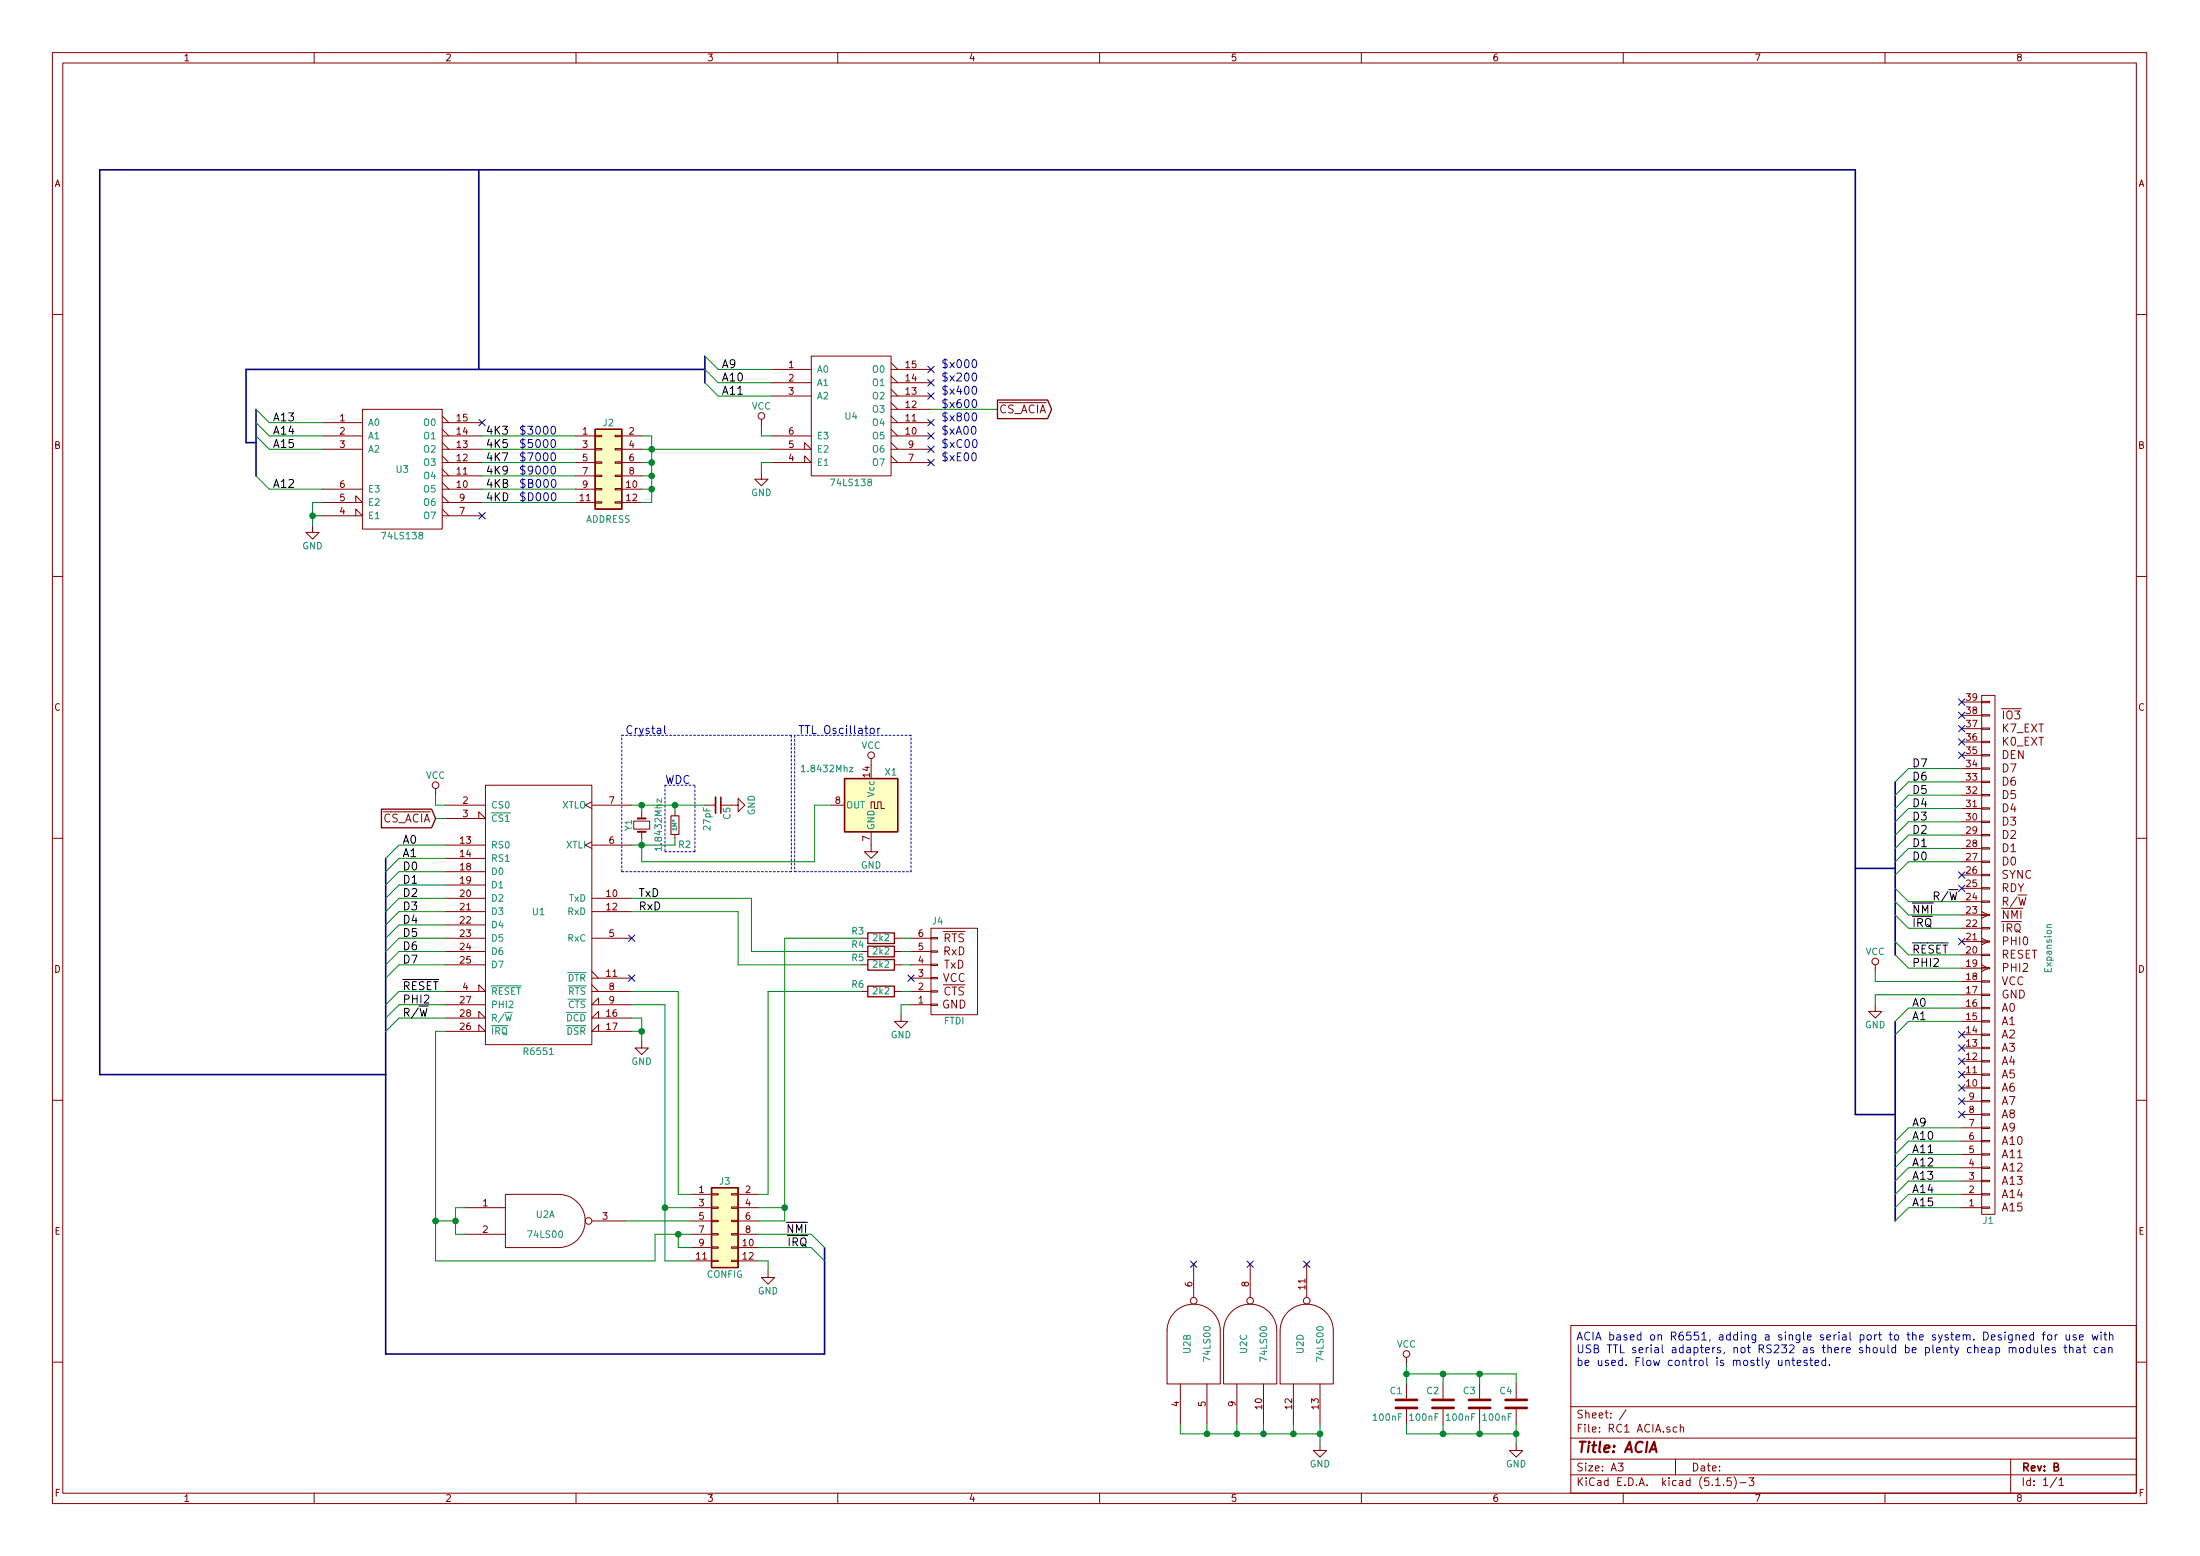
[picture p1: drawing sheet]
<svg xmlns="http://www.w3.org/2000/svg" width="420mm" height="297mm" viewBox="0 0 420 297" stroke-linecap="round" stroke-linejoin="round" font-family="sans-serif">
<g fill="none" stroke="#840000" stroke-width=".19">
<path d="M10 10h400v277h-400zM12 12h396v273.1h-396zM60 10v2M110 10v2M160 10v2M210 10v2M260 10v2M310 10v2M360 10v2M10 60h2M69.2 78.1h15.3v22.9h-15.3zM84.5 79.4l1.2 1.3"/>
<path d="M147.3 70.5h7.6M147.3 75.6h7.6M147.3 73.1h7.6M154.9 68h15.3v22.8h-15.3zM170.2 70.5h7.6M170.2 79.4l1.2 1.3M170.2 78.1h7.6M170.2 76.9l1.2 1.2M170.2 75.6h7.6M170.2 74.3l1.2 1.3M170.2 73.1h7.6M170.2 71.8l1.2 1.3"/>
<path d="M170.2 69.3l1.2 1.2M408 60h2M61.6 98.5h7.6l-1.3-1.3v1.3M61.6 95.9h7.6l-1.3-1.2v1.2M61.6 80.7h7.6M61.6 93.4h7.6M61.6 85.8h7.6M61.6 83.2h7.6M84.5 80.7h7.6M84.5 93.4h7.6M84.5 92.1l1.2 1.3M84.5 90.8h7.6"/>
<path d="M84.5 89.6l1.2 1.2M84.5 88.3h7.6M84.5 87l1.2 1.3M84.5 85.8h7.6M84.5 84.5l1.2 1.3M84.5 83.2h7.6M84.5 82l1.2 1.2M84.5 98.5h7.6M84.5 95.9h7.6M84.5 97.2l1.2 1.3M84.5 94.7l1.2 1.2M109.9 93.4h3.8"/>
<path d="M109.9 90.8h3.8M109.9 88.3h3.8M109.9 85.8h3.8M109.9 83.2h3.8M109.9 95.9h3.8M113.7 95.8h1.2v.2h-1.2zM113.7 93.3h1.2v.2h-1.2zM113.7 90.7h1.2v.3h-1.2zM113.7 88.2h1.2v.2h-1.2zM113.7 85.6h1.2v.3h-1.2zM113.7 83.1h1.2v.2h-1.2zM117.5 95.8h1.2v.2h-1.2z"/>
<path d="M117.5 93.3h1.2v.2h-1.2zM117.5 90.7h1.2v.3h-1.2zM117.5 88.2h1.2v.2h-1.2zM117.5 85.6h1.2v.3h-1.2zM117.5 83.1h1.2v.2h-1.2zM118.7 93.4h3.9M118.7 90.8h3.9M118.7 88.3h3.9M118.7 85.8h3.9M118.7 83.2h3.9M118.7 95.9h3.9M145.4 90.2v1.3h1.3l-1.3 1.2-1.3-1.2h1.3"/>
<path d="M145.4 80v1.3M147.3 88.3h7.6l-1.2-1.3v1.3M147.3 85.8h7.6l-1.2-1.3v1.3M147.3 83.2h7.6M170.2 80.7h7.6M170.2 88.3h7.6M170.2 85.8h7.6M170.2 83.2h7.6M170.2 82l1.2 1.2M170.2 87l1.2 1.3M170.2 84.5l1.2 1.3M10 110h2"/>
<path d="M59.7 100.4v1.2h1.3l-1.3 1.3-1.3-1.3h1.3M408 110h2M374.6 139.1h3.9M374.6 136.6h3.9M374.6 134h3.9M378.5 132.8h2.5v99h-2.5zM378.5 133.9h1.5v.2h-1.5zM378.5 136.4h1.5v.3h-1.5zM378.5 139h1.5v.2h-1.5zM83.2 150.5v1.3M85.1 156.2h7.6l-1.3-1.2v1.2M85.1 153.7h7.6"/>
<path d="M92.7 149.9h20.3v49.5h-20.3zM113 153.1l-1.2 .6 1.2 .6M113 153.7h7.6M121 156.8h3.1v1.5h-3.1zM122.6 155v1.2M122.6 158.8v1.3M128.9 155v.7M128.9 159.3v.8M134.6 153.7h2.1M139.7 153.7h1.3v-1.3l1.2 1.3-1.2 1.3v-1.3M158.7 153.7h2.6M166.4 154.3v-1.2h.6v1.2h.6v-1.2h.7v1.2h.6"/>
<path d="M166.4 158.8v3.8h1.2l-1.2 1.3-1.3-1.3h1.3M166.4 144.8v1.3M374.6 156.9h3.9M374.6 154.3h3.9M374.6 151.8h3.9M374.6 149.3h3.9M374.6 146.7h3.9M374.6 144.2h3.9M374.6 141.6h3.9M374.6 159.4h3.9M378.5 141.5h1.5v.3h-1.5zM378.5 144.1h1.5v.2h-1.5z"/>
<path d="M378.5 146.6h1.5v.2h-1.5zM378.5 149.1h1.5v.3h-1.5zM378.5 151.7h1.5v.2h-1.5zM378.5 154.2h1.5v.3h-1.5zM378.5 156.8h1.5v.2h-1.5zM378.5 159.3h1.5v.2h-1.5zM10 160h2M85.1 171.5h7.6M85.1 174h7.6M85.1 161.3h7.6M85.1 163.9h7.6M85.1 166.4h7.6"/>
<path d="M85.1 168.9h7.6M85.1 176.6h7.6M85.1 179.1h7.6M113 160.7l-1.2 .6 1.2 .7M113 171.5h7.6M113 174h7.6M113 161.3h7.6M113 179.1h7.6M164.5 179.1h1.2M170.8 179.1h1.3M174 179.1h3.8M177.8 177.2h8.9v16.5h-8.9z"/>
<path d="M177.8 179h1.3v.2h-1.3zM374.6 179.7h3.9M374.6 177.2h3.9M374.6 174.7h3.9M374.6 172.1h3.9M374.6 169.6h3.9M374.6 167h3.9M374.6 164.5h3.9M374.6 162h3.9M378.5 161.8h1.5v.3h-1.5zM378.5 164.4h1.5v.2h-1.5zM378.5 166.9h1.5v.3h-1.5z"/>
<path d="M378.5 169.5h1.5v.2h-1.5zM378.5 172h1.5v.2h-1.5zM378.5 174.5h1.5v.3h-1.5zM378.5 177.1h1.5v.2h-1.5zM378.5 179.6h1.5v.3h-1.5zM378.5 179.1l1.2 .6-1.2 .7M378.5 174l1.2 .7-1.2 .6M408 160h2M85.1 196.9h7.6l-1.3-1.3v1.3M85.1 194.3h7.6l-1.3-1.2v1.2M85.1 189.3h7.6l-1.3-1.3v1.3M85.1 181.6h7.6"/>
<path d="M85.1 184.2h7.6M85.1 191.8h7.6M113 186.7h7.6M113 185.5l1.3 1.2M113 189.3h7.6M113 188l1.3 1.3M114.3 194.3v-1.2l-1.3 1.2h7.6M114.3 196.9v-1.3l-1.3 1.3h7.6M114.3 191.8v-1.3l-1.3 1.3h7.6M122.6 198.8v1.3h1.2l-1.2 1.2-1.3-1.2h1.3M164.5 181.6h1.2M164.5 184.2h1.2"/>
<path d="M164.5 189.3h1.2M170.8 181.6h1.3M170.8 184.2h1.3M170.8 189.3h1.3M172.1 193.7v1.3h1.3l-1.3 1.3-1.3-1.3h1.3M174 186.7h3.8M174 181.6h3.8M174 184.2h3.8M174 191.8h3.8M174 189.3h3.8M177.8 181.5h1.3v.3h-1.3zM177.8 184.1h1.3v.2h-1.3z"/>
<path d="M177.8 186.6h1.3v.3h-1.3zM177.8 189.1h1.3v.3h-1.3zM177.8 191.7h1.3v.2h-1.3zM358.1 191.8v1.3h1.3l-1.3 1.2-1.2-1.2h1.2M358.1 184.2v1.3M374.6 182.3h3.9M374.6 197.5h3.9M374.6 195h3.9M374.6 192.4h3.9M374.6 189.9h3.9M374.6 187.4h3.9M374.6 184.8h3.9"/>
<path d="M378.5 182.2h1.5v.2h-1.5zM378.5 184.7h1.5v.2h-1.5zM378.5 187.2h1.5v.3h-1.5zM378.5 189.8h1.5v.2h-1.5zM378.5 192.3h1.5v.3h-1.5zM378.5 194.9h1.5v.2h-1.5zM378.5 197.4h1.5v.2h-1.5zM378.5 199.9h1.5v.3h-1.5zM378.5 184.2l1.2 .6-1.2 .7M10 210h2M374.6 217.8h3.9M374.6 215.3h3.9"/>
<path d="M374.6 212.8h3.9M374.6 210.2h3.9M374.6 207.7h3.9M374.6 205.1h3.9M374.6 202.6h3.9M374.6 200.1h3.9M378.5 202.5h1.5v.2h-1.5zM378.5 205h1.5v.3h-1.5zM378.5 207.6h1.5v.2h-1.5zM378.5 210.1h1.5v.2h-1.5zM378.5 212.6h1.5v.3h-1.5zM378.5 215.2h1.5v.2h-1.5z"/>
<path d="M378.5 217.7h1.5v.3h-1.5zM408 210h2M88.9 230.5h7.6M88.9 235.6h7.6M96.5 228h10.2a5.1 5.1 0 0 1 5.1 5.1 5.1 5.1 0 0 1-5.1 5.1h-10.2zM113 233.1h6.4M132.1 228h3.8M132.1 230.5h3.8M132.1 233.1h3.8M132.1 235.6h3.8M132.1 238.2h3.8M135.9 238h1.3v.3h-1.3z"/>
<path d="M135.9 235.5h1.3v.2h-1.3zM135.9 233h1.3v.2h-1.3zM135.9 230.4h1.3v.3h-1.3zM135.9 227.9h1.3v.2h-1.3zM139.7 238h1.3v.3h-1.3zM139.7 235.5h1.3v.2h-1.3zM139.7 233h1.3v.2h-1.3zM139.7 230.4h1.3v.3h-1.3zM139.7 227.9h1.3v.2h-1.3zM141 228h3.8M141 230.5h3.8M141 233.1h3.8"/>
<path d="M141 235.6h3.8M141 238.2h3.8M374.6 228h3.9M374.6 230.5h3.9M374.6 225.5h3.9M374.6 222.9h3.9M374.6 220.4h3.9M378.5 220.3h1.5v.2h-1.5zM378.5 222.8h1.5v.2h-1.5zM378.5 225.3h1.5v.3h-1.5zM378.5 227.9h1.5v.2h-1.5zM378.5 230.4h1.5v.3h-1.5z"/>
<path d="M132.1 240.7h3.8M135.9 240.6h1.3v.2h-1.3zM139.7 240.6h1.3v.2h-1.3zM141 240.7h3.8M146.7 242.6v1.3h1.3l-1.3 1.2-1.3-1.2h1.3M224.4 250.5a5.1 5.1 0 0 1 5.5-1.2 5.1 5.1 0 0 1 3.1 4.7v10.2h-10.1v-10.2a5.1 5.1 0 0 1 1.5-3.5zM228 241.3v6.4M235.2 250.5a5.1 5.1 0 0 1 5.5-1.2 5.1 5.1 0 0 1 3.1 4.7v10.2h-10.1v-10.2a5.1 5.1 0 0 1 1.5-3.5zM238.8 241.3v6.4M245.9 250.5a5.1 5.1 0 0 1 5.6-1.2 5.1 5.1 0 0 1 3.1 4.7v10.2h-10.1v-10.2a5.1 5.1 0 0 1 1.4-3.5zM249.6 241.3v6.4M268.6 259.1v1.3"/>
<path d="M300 253h108v32.1h-108zM10 260h2M225.4 264.2v7.6M230.5 264.2v7.6M236.2 264.2v7.6M241.3 264.2v7.6M247 264.2v7.6M252.1 275.6v1.3h1.3l-1.3 1.3-1.3-1.3h1.3M252.1 264.2v7.6M268.6 264.2v2.8M268.6 269v2.8M275.6 264.2v2.8"/>
<path d="M275.6 269v2.8M282.6 264.2v2.8M282.6 269v2.8M289.6 275.6v1.3h1.2l-1.2 1.3-1.3-1.3h1.3M289.6 264.2v2.8M289.6 269v2.8M300 278.5h108M300 274.5h108M300 268.5h108M309 279.3h1l-.5 .6 .4 .1v.7l-.2 .1-.7-.1M310.5 269.1l-1.2 2M320 278.5v3"/>
<path d="M320.2 272.5l-.4-.1-.3 .3 .1 .6 .2 .1 .4-.1M320.9 272.5h.1a.37 .37 0 0 1 .5 .1v.8M320.9 271.9v1.5M384 278.5v6.6M408 260h2M60 285.1v1.9M110 285.1v1.9M160 285.1v1.9M210 285.1v1.9M260 285.1v1.9M300 281.5h108M310 285.1v1.9"/>
<path d="M327.7 283.6h.8M329.2 283.5v.1M330.6 282.1h-.7l-.1 .7 .2-.1h.5l.2 .3-.1 .5-.2 .1-.6-.1M331.2 281.9a1.71 1.71 0 0 1 0 2.3M332.3 283h1.2M334 282.1h.9l-.5 .6 .5 .1v.7l-.2 .1-.7-.1M360 285.1v1.9M392.8 282l-1.3 2M393.2 282.5l.5-.4v1.5M393.2 283.6h.9"/>
<circle cx="145.4" cy="79.4" r=".63"/>
<circle cx="83.2" cy="149.9" r=".63"/>
<circle cx="166.4" cy="144.2" r=".63"/>
<circle cx="358.1" cy="183.6" r=".63"/>
<circle cx="112.4" cy="233.1" r=".63"/>
<circle cx="228" cy="248.3" r=".63"/>
<circle cx="238.8" cy="248.3" r=".63"/>
<circle cx="249.6" cy="248.3" r=".63"/>
<circle cx="268.6" cy="258.5" r=".63"/>
</g>
<path d="M315 277.2l.9-2 .5 2M315.3 276.7h.9" fill="none" stroke="#840000" stroke-width=".41"/>
<g fill="#ffffc2" stroke="#ffffc2" stroke-width=".19">
<path d="M161.3 148.6h10.1v10.2h-10.1z"/>
<path d="M113.7 82h5v15.2h-5z"/>
<path d="M135.9 226.7h5.1v15.3h-5.1z"/>
</g>
<path d="M190.5 76.4h9.6l.7 1.7-.7 1.8h-9.6zM113.7 82h5v15.2h-5zM72.8 154.5h9.6l.8 1.7-.8 1.8h-9.6zM161.3 148.6h10.1v10.2h-10.1zM165.7 178.1h5.1v2h-5.1zM165.7 183.2h5.1v2h-5.1zM165.7 180.6h5.1v2.1h-5.1zM165.7 188.3h5.1v2h-5.1zM135.9 226.7h5.1v15.3h-5.1z" fill="none" stroke="#840000" stroke-width=".25"/>
<path d="M96.3 155.2h1.2M126.3 152.5v.7l-.8-.7v.7M153.1 146.4l.3-.3v1.2M153.1 147.3h.7M162.3 146.5h.6l-.6 .8h.6M126.3 162h-1.2l.3 .4M126.3 161.7v.7M391.8 176.5l-.8 .1-.1 .3 .2 .2M96.4 193.3h1.4" fill="none" stroke="#008484" stroke-width=".19"/>
<path d="M266.6 268.8h4M266.6 267.2h4M273.6 268.8h4M273.6 267.2h4M280.5 268.8h4.1M280.5 267.2h4.1M287.5 268.8h4.1M287.5 267.2h4.1" fill="none" stroke="#840000" stroke-width=".51"/>
<path d="M136.7 152.2v3" fill="none" stroke="#840000" stroke-width=".33"/>
<path d="M137.7 152.2v3" fill="none" stroke="#840000" stroke-width=".3"/>
<path d="M121.8 158.8h1.5M121.8 156.2h1.5" fill="none" stroke="#840000" stroke-width=".38"/>
<path d="M128.1 155.7h1.6v3.6h-1.6z" fill="none" stroke="#840000" stroke-width=".2"/>
<path d="M118.7 140.4h32.4M127 149.9v12.7M132.7 149.9h-5.7M151.1 140.4v26M151.8 140.4v26M174 140.4h-22.2M118.7 166.4h32.4M118.7 166.4v-26M127 162.6h5.7M132.7 162.6v-12.7M151.8 166.4h22.2M174 166.4v-26" fill="none" stroke="#0000c2" stroke-width=".19" stroke-dasharray=".4 .4"/>
<path d="M91.4 32.4v38.1M48.9 78.1v12.7M134.6 68v5.1M134.6 70.5h-87.6v14h1.9M361.9 149.3v33M73.7 163.9v94.6h83.8v-20.3M354.3 165.8h7.6M361.9 195v38.1M73.7 205.1h-54.7v-172.7h335.3v180.4h7.6" fill="none" stroke="#000084" stroke-width=".3"/>
<g fill="none" stroke="#008400" stroke-width=".19">
<path d="M48.9 78.1l2.5 2.6h10.2M134.6 73.1l2.6 2.5h10.1M134.6 70.5l2.6 2.6h10.1M134.6 68l2.6 2.5h10.1M177.8 78.1h12.7M48.9 80.7l2.5 2.5h10.2M48.9 83.2l2.5 2.6h10.2M48.9 90.8l2.5 2.6h10.2M59.7 98.5h1.9M61.6 95.9h-1.9v4.5M92.1 83.2h17.8M92.1 88.3h17.8"/>
<path d="M92.1 85.8h17.8M92.1 95.9h17.8M92.1 93.4h17.8M92.1 90.8h17.8M122.6 83.2h1.9v12.7h-1.9M122.6 88.3h1.9M122.6 85.8h24.7M122.6 93.4h1.9M122.6 90.8h1.9M145.4 81.3v1.9h1.9M147.3 88.3h-1.9v1.9M83.2 156.2h1.9"/>
<path d="M83.2 151.8v1.9h1.9M120.6 153.7h14M122.6 153.7v1.3M128.9 153.7v1.3M158.7 153.7h-3.1v10.8h-33v-4.4M374.6 146.7h-10.1l-2.6 2.6M374.6 159.4h-10.1l-2.6 2.6M374.6 156.9h-10.1l-2.6 2.5M374.6 154.3h-10.1l-2.6 2.6M374.6 151.8h-10.1l-2.6 2.5M374.6 149.3h-10.1l-2.6 2.5M85.1 179.1h-8.9l-2.5 2.5"/>
<path d="M85.1 174h-8.9l-2.5 2.6M85.1 171.5h-8.9l-2.5 2.5M85.1 176.6h-8.9l-2.5 2.5M85.1 161.3h-8.9l-2.5 2.6M85.1 163.9h-8.9l-2.5 2.5M85.1 166.4h-8.9l-2.5 2.5M85.1 168.9h-8.9l-2.5 2.6M120.6 174h20.4v10.2h23.5M120.6 171.5h22.9v10.1h21M128.9 160.1v1.2h-8.3M164.5 179.1h-14.6v54h-5.1M172.1 179.1h1.9"/>
<path d="M361.9 174.7l2.6 2.5h10.1M361.9 172.1l2.6 2.6h10.1M361.9 169.6l2.6 2.5h10.1M361.9 179.7l2.6 2.6h10.1M374.6 164.5h-10.1l-2.6 2.5M374.6 162h-10.1l-2.6 2.5M85.1 196.9h-1.9v43.8h41.9v-5.1h7M85.1 184.2h-8.9l-2.5 2.5M85.1 189.3h-8.9l-2.5 2.5M85.1 181.6h-8.9l-2.5 2.6M85.1 191.8h-8.9l-2.5 2.5M85.1 194.3h-8.9l-2.5 2.6"/>
<path d="M120.6 191.8h6.4v48.9h5.1M120.6 194.3h2v4.5M120.6 189.3h8.9v38.7h2.6M120.6 196.9h2M164.5 189.3h-17.8v38.7h-1.9M172.1 184.2h1.9M172.1 189.3h1.9M172.1 181.6h1.9M174 191.8h-1.9v1.9M358.1 185.5v1.9h16.5M361.9 182.3l2.6 2.5h10.1M374.6 195h-10.1l-2.6 2.5"/>
<path d="M374.6 192.4h-10.1l-2.6 2.6M374.6 189.9h-16.5v1.9M374.6 217.8h-10.1l-2.6 2.6M374.6 215.3h-10.1l-2.6 2.5M83.2 233.1h3.8M88.9 230.5h-1.9v5.1h1.9M119.4 233.1h12.7M127 230.5h5.1M129.5 235.6v2.6h2.6M144.8 235.6h10.1l2.6 2.6M144.8 238.2h10.1l2.6 2.5M144.8 230.5h5.1"/>
<path d="M374.6 230.5h-10.1l-2.6 2.6M374.6 228h-10.1l-2.6 2.5M374.6 225.5h-10.1l-2.6 2.5M374.6 222.9h-10.1l-2.6 2.6M374.6 220.4h-10.1l-2.6 2.5M144.8 240.7h1.9v1.9M225.4 271.8v1.9h26.7M230.5 271.8v1.9M236.2 271.8v1.9M241.3 271.8v1.9M247 271.8v1.9M252.1 271.8v3.8"/>
<path d="M268.6 271.8v1.9h21M268.6 262.3h21v1.9M268.6 260.4v3.8M275.6 262.3v1.9M275.6 271.8v1.9M282.6 262.3v1.9M282.6 271.8v1.9M289.6 271.8v3.8"/>
</g>
<g fill="none" stroke="#0000c2" stroke-width=".19">
<path d="M185.8 79l.2-.2a.83 .83 0 0 1 .6 .7 .83 .83 0 0 1-.3 .8l-.1 .1a.84 .84 0 0 1-.4-1.4zM185.8 76.4l.2-.1a.83 .83 0 0 1 .6 .6 .83 .83 0 0 1-.3 .8l-.1 .1a.84 .84 0 0 1-.4-1.4zM185.8 71.3l.2-.1a.83 .83 0 0 1 .6 .6 .83 .83 0 0 1-.3 .9h-.1a.84 .84 0 0 1-.4-1.4zM185.8 73.9l.2-.2a.83 .83 0 0 1 .6 .7 .83 .83 0 0 1-.3 .8l-.1 .1a.84 .84 0 0 1-.4-1.4zM185.8 68.8l.2-.1a.83 .83 0 0 1 .6 .6 .83 .83 0 0 1-.3 .8l-.1 .1a.84 .84 0 0 1-.4-1.4zM105.4 89.1l.2-.1a.82 .82 0 0 1 .6 .6 .82 .82 0 0 1-.3 .8l-.3 .1-.3-.3zM105.4 86.6l.2-.2a.82 .82 0 0 1 .6 .7 .82 .82 0 0 1-.3 .8l-.3 .1-.3-.3zM105.4 84l.2-.1a.82 .82 0 0 1 .6 .6 .82 .82 0 0 1-.3 .9h-.3l-.3-.3zM105.4 81.5l.2-.1a.82 .82 0 0 1 .6 .6 .82 .82 0 0 1-.3 .8l-.3 .1-.3-.3zM105.4 94.2l.3-.1a.81 .81 0 0 1 .5 .7 .81 .81 0 0 1-.5 .8l-.3-.2-.1-.4zM105.4 91.7l.3-.2a.81 .81 0 0 1 .5 .8 .81 .81 0 0 1-.5 .8l-.3-.2-.1-.4zM185.6 81.5l.3-.1a.81 .81 0 0 1 .5 .7 .81 .81 0 0 1-.5 .8l-.3-.2-.1-.4z"/>
<path d="M185.7 86.6l.4-.2a.97 .97 0 0 1 0 1.6 .84 .84 0 0 1-.4-1.4zM185.9 84l.2-.1a.83 .83 0 0 1 .6 .6 .83 .83 0 0 1-.3 .9h-.2a.84 .84 0 0 1-.3-1.4zM126.9 138.5v1.3l.2 .2M166.2 139.2l.3-.2 .4 .2 .1 .5-.2 .3h-.3l-.3-.1zM167.6 139v1M168.1 139l-.3 .1-.2 .2M339.7 259.7v.9l.4 .1 .2-.2M340.3 259.7v1M341 259.8l.2-.1 .4 .1 .1 .9M341 259.7v1M342.2 259.7h.6M342.4 259.2v1.3l.4 .2"/>
<path d="M345.1 259.8a.37 .37 0 0 0-.6 .1l.1 .2 .6 .3-.2 .3-.5-.1M345.6 259.7h.6M345.8 259.2v1.3l.4 .2M348.7 259.8l-.5-.1-.3 .3v.4l.2 .2h.6M348.7 259.2v1.5M382.9 254.3v.1M382.9 254.8v1M383.7 257.4l.2-.2 .4 .1 .1 1M383.7 257.2v1.1M384.3 254.8v1.2l-.3 .3-.4-.1M384.3 254.9l-.4-.1-.3 .3v.4l.1 .2h.6M384.4 257.4l.2-.2 .3 .1 .1 1"/>
<path d="M385 254.9h.1a.37 .37 0 0 1 .6 .1v.8M385 254.8v1M385.7 257.4l.3-.2 .4 .2 .1 .5-.2 .3-.3 .1-.3-.2zM386.3 255.3l.7-.1v-.3l-.5-.1-.2 .2 .1 .7h.6M387.8 257.3l-.5-.1-.3 .3v.4l.2 .3h.6M387.8 256.7v1.6M388.4 254.9l-.5-.1-.3 .3v.4l.2 .2h.6M388.4 254.3v1.5M388.5 257.2l.1 1 .4 .1 .2-.2M389.2 257.2v1.1M389.9 256.7v1.3l.2 .3M390 254.8h.6"/>
<path d="M390.6 254.3l-.4 .2v1.3M390.6 257.7l.7-.1v-.3l-.5-.1-.2 .2 .1 .8h.6M391.1 254.9l.2-.1 .5 .1v.6l-.1 .2-.4 .1-.2-.1zM392.5 257.3l-.4-.1-.2 .2 .1 .3 .5 .1v.4h-.6M392.5 254.8v1M392.9 254.8l-.3 .1-.1 .2M394.2 257.2h.5M394.4 256.7v1.3l.3 .3M394.6 254.8l.1 .9 .3 .1 .2-.1M395.2 257.4l.1-.1a.37 .37 0 0 1 .6 .1v.9M395.2 254.8v1M395.2 256.7v1.6"/>
<path d="M396.5 254.9l-.4-.1-.2 .2 .1 .2 .5 .2v.3h-.6M396.6 257.3h.6l.1 1M397.1 255.3l.8-.1-.1-.3-.4-.1-.3 .2 .1 .7h.6M397.3 257.6l-.5 .1-.2 .2v.3l.2 .1 .5-.1M397.8 257.2h.6M398 256.7v1.3l.4 .3M399.5 254.8l.3 1 .3-.7 .3 .7 .3-1M400.7 257.3l-.4-.1-.3 .3v.4l.1 .3h.6M401.3 254.3v.1M401.3 254.8v1M401.3 257.3h.6l.1 1M401.8 254.8h.6"/>
<path d="M402 254.3v1.3l.4 .2M402 257.6l-.5 .1a.3 .3 0 0 0-.2 .3 .3 .3 0 0 0 .2 .3l.5-.1M402.7 257.4l.2-.2 .4 .1 .1 1M402.7 257.2v1.1M402.9 254.9a.37 .37 0 0 1 .6 .1v.8M402.9 254.3v1.5M343.2 260.2l.7-.2v-.2l-.5-.1-.2 .2 .1 .7h.6M346.6 260.2l.7-.2v-.2l-.5-.1-.2 .2 .1 .7h.6M349.4 260.5v.2"/>
</g>
<g fill="#008400" stroke="#008400" stroke-width=".25">
<circle cx="289.6" cy="273.7" r=".51"/>
<circle cx="149.9" cy="230.5" r=".51"/>
<circle cx="124.5" cy="90.8" r=".51"/>
<circle cx="124.5" cy="93.4" r=".51"/>
<circle cx="124.5" cy="88.3" r=".51"/>
<circle cx="59.7" cy="98.5" r=".51"/>
<circle cx="124.5" cy="85.8" r=".51"/>
<circle cx="268.6" cy="262.3" r=".51"/>
<circle cx="275.6" cy="262.3" r=".51"/>
<circle cx="282.6" cy="262.3" r=".51"/>
<circle cx="275.6" cy="273.7" r=".51"/>
<circle cx="282.6" cy="273.7" r=".51"/>
<circle cx="129.5" cy="235.6" r=".51"/>
<circle cx="252.1" cy="273.7" r=".51"/>
<circle cx="247" cy="273.7" r=".51"/>
<circle cx="241.3" cy="273.7" r=".51"/>
<circle cx="236.2" cy="273.7" r=".51"/>
<circle cx="230.5" cy="273.7" r=".51"/>
<circle cx="83.2" cy="233.1" r=".51"/>
<circle cx="87" cy="233.1" r=".51"/>
<circle cx="128.9" cy="153.7" r=".51"/>
<circle cx="122.6" cy="196.9" r=".51"/>
<circle cx="122.6" cy="161.3" r=".51"/>
<circle cx="122.6" cy="153.7" r=".51"/>
<circle cx="127" cy="230.5" r=".51"/>
</g>
<g fill="none" stroke="#000084" stroke-width=".19">
<path d="M177.2 75l1.2 1.2M177.2 72.5l1.2 1.2M177.2 69.9l1.2 1.2M178.4 75l-1.2 1.2M178.4 72.5l-1.2 1.2M178.4 69.9l-1.2 1.2M91.5 80.1l1.2 1.2M91.5 97.9l1.2 1.2M92.7 80.1l-1.2 1.2M92.7 97.9l-1.2 1.2M177.2 87.7l1.2 1.2M177.2 82.6l1.2 1.2"/>
<path d="M177.2 85.2l1.2 1.2M177.2 80.1l1.2 1.2M178.4 87.7l-1.2 1.2M178.4 82.6l-1.2 1.2M178.4 85.2l-1.2 1.2M178.4 80.1l-1.2 1.2M374 133.4l1.3 1.2M374 136l1.3 1.2M374 138.5l1.3 1.2M375.3 133.4l-1.3 1.2M375.3 136l-1.3 1.2M375.3 138.5l-1.3 1.2"/>
<path d="M374 143.6l1.3 1.2M374 141l1.3 1.3M375.3 143.6l-1.3 1.2M375.3 141l-1.3 1.3M120 178.5l1.3 1.2M121.3 178.5l-1.3 1.2M374 179.1l1.3 1.3M374 169l1.3 1.2M374 166.4l1.3 1.3M375.3 179.1l-1.3 1.3M375.3 169l-1.3 1.2M375.3 166.4l-1.3 1.3"/>
<path d="M120 186.1l1.3 1.2M121.3 186.1l-1.3 1.2M173.4 186.1l1.2 1.2M174.6 186.1l-1.2 1.2M374 199.5l1.3 1.2M374 196.9l1.3 1.2M375.3 199.5l-1.3 1.2M375.3 196.9l-1.3 1.2M374 209.6l1.3 1.2M374 212.2l1.3 1.2M374 207.1l1.3 1.2M374 204.5l1.3 1.3"/>
<path d="M374 202l1.3 1.2M375.3 209.6l-1.3 1.2M375.3 212.2l-1.3 1.2M375.3 207.1l-1.3 1.2M375.3 204.5l-1.3 1.3M375.3 202l-1.3 1.2M227.4 240.7l1.2 1.2M228.6 240.7l-1.2 1.2M238.2 240.7l1.2 1.2M239.4 240.7l-1.2 1.2M248.9 240.7l1.3 1.2M250.2 240.7l-1.3 1.2"/>
</g>
<text font-size="2.8" fill="#840000" x="301" y="277.3">Title: ACIA</text>
<g font-size="2.1">
<text x="137.8" y="70.3">A9</text>
<text x="137.8" y="72.8">A10</text>
<text x="137.8" y="75.3">A11</text>
<text x="52.1" y="80.4">A13</text>
<text x="52.1" y="83">A14</text>
<text x="92.7" y="83">4K3</text>
<text x="52.1" y="85.5">A15</text>
<text x="92.7" y="85.5">4K5</text>
<text x="92.7" y="88">4K7</text>
<text x="52.1" y="93.1">A12</text>
<text x="92.7" y="90.6">4K9</text>
<text x="92.7" y="93.1">4KB</text>
<text x="92.7" y="95.7">4KD</text>
<text x="365.1" y="149">D6</text>
<text x="365.1" y="146.5">D7</text>
<text x="365.1" y="151.5">D5</text>
<text x="365.1" y="154.1">D4</text>
<text x="76.8" y="161.1">A0</text>
<text x="365.1" y="156.6">D3</text>
<text x="365.1" y="159.2">D2</text>
<text x="365.1" y="161.7">D1</text>
<text x="76.8" y="166.2">D0</text>
<text x="76.8" y="163.6">A1</text>
<text x="365.1" y="164.2">D0</text>
<text x="76.8" y="173.8">D3</text>
<text x="76.8" y="168.7">D1</text>
<text x="76.8" y="171.2">D2</text>
<text x="121.9" y="173.8">RxD</text>
<text x="121.9" y="171.2">TxD</text>
<text x="369.9" y="171.9">R/W</text>
<text x="76.8" y="178.9">D5</text>
<text x="76.8" y="176.3">D4</text>
<text x="365.1" y="176.9">IRQ</text>
<text x="365.1" y="174.4">NMI</text>
<text x="76.8" y="183.9">D7</text>
<text x="76.8" y="181.4">D6</text>
<text x="365.1" y="182">RESET</text>
<text x="365.1" y="184.6">PHI2</text>
<text x="76.8" y="189">RESET</text>
<text x="76.8" y="191.6">PHI2</text>
<text x="76.8" y="194.1">R/W</text>
<text x="365.1" y="194.7">A1</text>
<text x="365.1" y="192.2">A0</text>
<text x="365.1" y="215">A9</text>
<text x="365.1" y="220.1">A11</text>
<text x="365.1" y="217.6">A10</text>
<text x="365.1" y="222.7">A12</text>
<text x="365.1" y="225.2">A13</text>
<text x="365.1" y="227.7">A14</text>
<text x="365.1" y="230.3">A15</text>
<text x="150.4" y="235.4">NMI</text>
<text x="150.5" y="237.9">IRQ</text>
</g>
<g font-size="2.1" fill="#0000c2">
<text x="179.7" y="70.3">$x000</text>
<text x="179.7" y="77.9">$x600</text>
<text x="179.7" y="72.8">$x200</text>
<text x="179.7" y="75.3">$x400</text>
<text x="99.1" y="83">$3000</text>
<text x="179.7" y="83">$xA00</text>
<text x="179.7" y="80.4">$x800</text>
<text x="99.1" y="88">$7000</text>
<text x="99.1" y="85.5">$5000</text>
<text x="179.7" y="85.5">$xC00</text>
<text x="179.7" y="88">$xE00</text>
<text x="99.1" y="95.7">$D000</text>
<text x="99.1" y="93.1">$B000</text>
<text x="99.1" y="90.6">$9000</text>
<text x="119.4" y="140.1">Crystal</text>
<text x="152.4" y="140.1">TTL Oscillator</text>
<text x="127" y="149.6">WDC</text>
<text x="301" y="255.9">ACIA based on R6551, adding a single serial port to the system. Designed for use with</text>
<text x="301" y="258.3">USB TTL serial adapters, not RS232 as there should be plenty cheap modules that can</text>
<text x="301" y="260.8">be used. Flow control is mostly untested.</text>
</g>
<g font-size="2.1" fill="#840000">
<text x="190.8" y="78.9">CS_ACIA</text>
<text x="382.4" y="137.3">IO3</text>
<text x="382.3" y="142.4">K0_EXT</text>
<text x="382.3" y="139.8">K7_EXT</text>
<text x="382.3" y="144.9">DEN</text>
<text x="382.4" y="150">D6</text>
<text x="382.4" y="147.4">D7</text>
<text x="382.4" y="155.1">D4</text>
<text x="382.4" y="152.5">D5</text>
<text x="72.9" y="157">CS_ACIA</text>
<text x="382.4" y="160.1">D2</text>
<text x="382.4" y="157.6">D3</text>
<text x="382.2" y="167.8">SYNC</text>
<text x="382.4" y="165.2">D0</text>
<text x="382.4" y="162.7">D1</text>
<text x="382.2" y="170.3">RDY</text>
<text x="382.6" y="172.9">R/W</text>
<text x="180.1" y="179.9">RTS</text>
<text x="382.3" y="178">IRQ</text>
<text x="382.4" y="175.4">NMI</text>
<text x="180.1" y="182.4">RxD</text>
<text x="180.2" y="184.9">TxD</text>
<text x="382.2" y="183">RESET</text>
<text x="382.5" y="180.5">PHI0</text>
<text x="382.5" y="185.5">PHI2</text>
<text x="180" y="187.4">VCC</text>
<text x="180.1" y="190">CTS</text>
<text x="382.2" y="188.1">VCC</text>
<text x="382.2" y="190.6">GND</text>
<text x="179.9" y="192.5">GND</text>
<text x="382.3" y="193.2">A0</text>
<text x="382.3" y="195.7">A1</text>
<text x="382.3" y="198.2">A2</text>
<text x="382.3" y="200.8">A3</text>
<text x="382.3" y="203.3">A4</text>
<text x="382.3" y="205.9">A5</text>
<text x="382.3" y="208.4">A6</text>
<text x="382.3" y="210.9">A7</text>
<text x="382.3" y="213.5">A8</text>
<text x="382.3" y="216">A9</text>
<text x="382.4" y="218.6">A10</text>
<text x="382.4" y="221.1">A11</text>
<text x="382.4" y="223.6">A12</text>
<text x="382.4" y="226.2">A13</text>
<text x="382.4" y="228.7">A14</text>
<text x="382.4" y="231.3">A15</text>
<text x="301" y="273.5">File: RC1 ACIA.sch</text>
<text x="301" y="270.8">Sheet: /</text>
<text x="301" y="280.9">Size: A3</text>
<text x="323" y="280.9">Date:</text>
<text x="386" y="280.9">Rev: B</text>
<text x="301" y="283.7">KiCad E.D.A. kicad (5.1.5)-3</text>
<text x="386" y="283.7">Id: 1/1</text>
</g>
<g font-size="1.8" fill="#840000">
<text x="35" y="11.7">1</text>
<text x="85" y="11.7">2</text>
<text x="135" y="11.7">3</text>
<text x="185" y="11.7">4</text>
<text x="235" y="11.7">5</text>
<text x="285" y="11.7">6</text>
<text x="335" y="11.7">7</text>
<text x="385" y="11.7">8</text>
<text x="10.4" y="35.7">A</text>
<text x="408.4" y="35.7">A</text>
<text x="150.6" y="70.3">1</text>
<text x="173" y="70.3">15</text>
<text x="150.6" y="72.8">2</text>
<text x="150.6" y="75.3">3</text>
<text x="173" y="77.9">12</text>
<text x="173" y="75.3">13</text>
<text x="173" y="72.8">14</text>
<text x="64.9" y="80.4">1</text>
<text x="64.9" y="83">2</text>
<text x="87.3" y="83">14</text>
<text x="87.3" y="80.4">15</text>
<text x="111.3" y="83">1</text>
<text x="120.2" y="83">2</text>
<text x="150.6" y="83">6</text>
<text x="173" y="83">10</text>
<text x="173" y="80.4">11</text>
<text x="10.4" y="85.7">B</text>
<text x="64.9" y="85.5">3</text>
<text x="87.3" y="88">12</text>
<text x="87.3" y="85.5">13</text>
<text x="111.3" y="85.5">3</text>
<text x="111.3" y="88">5</text>
<text x="120.2" y="85.5">4</text>
<text x="120.2" y="88">6</text>
<text x="150.6" y="88">4</text>
<text x="150.6" y="85.5">5</text>
<text x="173.5" y="88">7</text>
<text x="173.5" y="85.5">9</text>
<text x="408.4" y="85.7">B</text>
<text x="64.9" y="95.7">5</text>
<text x="64.9" y="93.1">6</text>
<text x="87.3" y="93.1">10</text>
<text x="87.3" y="90.6">11</text>
<text x="87.8" y="95.7">9</text>
<text x="110.8" y="95.7">11</text>
<text x="111.3" y="90.6">7</text>
<text x="111.3" y="93.1">9</text>
<text x="119.7" y="93.1">10</text>
<text x="119.7" y="95.7">12</text>
<text x="120.2" y="90.6">8</text>
<text x="64.9" y="98.2">4</text>
<text x="87.8" y="98.2">7</text>
<text x="10.4" y="135.7">C</text>
<text x="375.6" y="136.3">38</text>
<text x="375.6" y="133.8">39</text>
<text x="408.4" y="135.7">C</text>
<text x="375.6" y="143.9">35</text>
<text x="375.6" y="141.4">36</text>
<text x="375.6" y="138.8">37</text>
<text x="166.1" y="148.3" transform="rotate(-90 166.1 148.3)">14</text>
<text x="375.6" y="149">33</text>
<text x="375.6" y="146.5">34</text>
<text x="88.4" y="153.5">2</text>
<text x="88.4" y="156">3</text>
<text x="116.4" y="153.5">7</text>
<text x="159.5" y="153.5">8</text>
<text x="375.6" y="154.1">31</text>
<text x="375.6" y="151.5">32</text>
<text x="87.9" y="161.1">13</text>
<text x="116.4" y="161.1">6</text>
<text x="166.1" y="160.5" transform="rotate(-90 166.1 160.5)">7</text>
<text x="375.6" y="156.6">30</text>
<text x="375.6" y="161.7">28</text>
<text x="375.6" y="159.2">29</text>
<text x="87.9" y="163.6">14</text>
<text x="87.9" y="166.2">18</text>
<text x="375.6" y="166.8">26</text>
<text x="375.6" y="164.2">27</text>
<text x="87.9" y="168.7">19</text>
<text x="87.9" y="171.2">20</text>
<text x="87.9" y="173.8">21</text>
<text x="115.9" y="171.2">10</text>
<text x="115.9" y="173.8">12</text>
<text x="375.6" y="171.9">24</text>
<text x="375.6" y="169.3">25</text>
<text x="87.9" y="176.3">22</text>
<text x="87.9" y="178.9">23</text>
<text x="116.4" y="178.9">5</text>
<text x="175.4" y="178.9">6</text>
<text x="375.6" y="179.5">21</text>
<text x="375.6" y="176.9">22</text>
<text x="375.6" y="174.4">23</text>
<text x="10.4" y="185.7">D</text>
<text x="87.9" y="181.4">24</text>
<text x="87.9" y="183.9">25</text>
<text x="175.4" y="183.9">4</text>
<text x="175.4" y="181.4">5</text>
<text x="375.6" y="182">20</text>
<text x="375.6" y="184.6">19</text>
<text x="408.4" y="185.7">D</text>
<text x="87.9" y="191.6">27</text>
<text x="88.4" y="189">4</text>
<text x="115.9" y="186.5">11</text>
<text x="116.4" y="189">8</text>
<text x="116.4" y="191.6">9</text>
<text x="175.4" y="191.6">1</text>
<text x="175.4" y="189">2</text>
<text x="175.4" y="186.5">3</text>
<text x="375.6" y="189.6">17</text>
<text x="375.6" y="187.1">18</text>
<text x="87.9" y="196.6">26</text>
<text x="87.9" y="194.1">28</text>
<text x="115.9" y="194.1">16</text>
<text x="115.9" y="196.6">17</text>
<text x="375.6" y="197.3">14</text>
<text x="375.6" y="194.7">15</text>
<text x="375.6" y="192.2">16</text>
<text x="375.6" y="202.3">12</text>
<text x="375.6" y="199.8">13</text>
<text x="375.6" y="207.4">10</text>
<text x="375.6" y="204.9">11</text>
<text x="376.1" y="210">9</text>
<text x="376.1" y="215">7</text>
<text x="376.1" y="212.5">8</text>
<text x="376.1" y="220.1">5</text>
<text x="376.1" y="217.6">6</text>
<text x="133.5" y="227.7">1</text>
<text x="142.4" y="227.7">2</text>
<text x="376.1" y="227.7">2</text>
<text x="376.1" y="225.2">3</text>
<text x="376.1" y="222.7">4</text>
<text x="92.2" y="230.3">1</text>
<text x="115.1" y="232.8">3</text>
<text x="133.5" y="230.3">3</text>
<text x="133.5" y="232.8">5</text>
<text x="142.4" y="230.3">4</text>
<text x="142.4" y="232.8">6</text>
<text x="376.1" y="230.3">1</text>
<text x="10.4" y="235.7">E</text>
<text x="92.2" y="235.4">2</text>
<text x="133.5" y="235.4">7</text>
<text x="133.5" y="237.9">9</text>
<text x="141.9" y="237.9">10</text>
<text x="142.4" y="235.4">8</text>
<text x="408.4" y="235.7">E</text>
<text x="133" y="240.4">11</text>
<text x="141.9" y="240.4">12</text>
<text x="227.7" y="245.6" transform="rotate(-90 227.7 245.6)">6</text>
<text x="238.5" y="245.6" transform="rotate(-90 238.5 245.6)">8</text>
<text x="249.3" y="246.1" transform="rotate(-90 249.3 246.1)">11</text>
<text x="225.2" y="268.5" transform="rotate(-90 225.2 268.5)">4</text>
<text x="230.3" y="268.5" transform="rotate(-90 230.3 268.5)">5</text>
<text x="236" y="268.5" transform="rotate(-90 236 268.5)">9</text>
<text x="241" y="269" transform="rotate(-90 241 269)">10</text>
<text x="246.8" y="269" transform="rotate(-90 246.8 269)">12</text>
<text x="251.8" y="269" transform="rotate(-90 251.8 269)">13</text>
<text x="10.5" y="285.7">F</text>
<text x="35" y="286.7">1</text>
<text x="85" y="286.7">2</text>
<text x="135" y="286.7">3</text>
<text x="185" y="286.7">4</text>
<text x="235" y="286.7">5</text>
<text x="285" y="286.7">6</text>
<text x="335" y="286.7">7</text>
<text x="385" y="286.7">8</text>
<text x="408.5" y="285.7">F</text>
</g>
<g font-size="1.8" fill="#008484">
<text x="156" y="71.2">A0</text>
<text x="166.8" y="71.2">O0</text>
<text x="156" y="73.7">A1</text>
<text x="156" y="76.2">A2</text>
<text x="166.8" y="76.2">O2</text>
<text x="166.8" y="73.7">O1</text>
<text x="70.2" y="81.3">A0</text>
<text x="70.2" y="83.9">A1</text>
<text x="81.1" y="83.9">O1</text>
<text x="81.1" y="81.3">O0</text>
<text x="115.2" y="81.4">J2</text>
<text x="143.6" y="78.2">VCC</text>
<text x="156" y="83.9">E3</text>
<text x="161.4" y="80.1">U4</text>
<text x="166.8" y="83.9">O5</text>
<text x="166.8" y="81.3">O4</text>
<text x="166.8" y="78.8">O3</text>
<text x="70.2" y="86.4">A2</text>
<text x="81.1" y="88.9">O3</text>
<text x="81.1" y="86.4">O2</text>
<text x="156" y="88.9">E1</text>
<text x="156" y="86.4">E2</text>
<text x="166.8" y="88.9">O7</text>
<text x="166.8" y="86.4">O6</text>
<text x="70.2" y="94">E3</text>
<text x="75.7" y="90.3">U3</text>
<text x="81.1" y="94">O5</text>
<text x="81.1" y="91.5">O4</text>
<text x="143.5" y="94.7">GND</text>
<text x="159" y="92.8">74LS138</text>
<text x="70.2" y="99.1">E1</text>
<text x="70.2" y="96.6">E2</text>
<text x="81.1" y="99.1">O7</text>
<text x="81.1" y="96.6">O6</text>
<text x="111.9" y="99.8">ADDRESS</text>
<text x="57.7" y="104.9">GND</text>
<text x="73.3" y="103">74LS138</text>
<text x="164.5" y="143">VCC</text>
<text x="81.3" y="148.7">VCC</text>
<text x="153.5" y="147.4">1.8432Mhz</text>
<text x="169.1" y="148">X1</text>
<text x="93.7" y="154.3">CS0</text>
<text x="107.3" y="154.3">XTLO</text>
<text x="144.2" y="155.7" transform="rotate(-90 144.2 155.7)">GND</text>
<text x="161.5" y="154.3">OUT</text>
<text x="167" y="152" transform="rotate(-90 167 152)">Vcc</text>
<text x="93.7" y="162">RS0</text>
<text x="93.7" y="156.9">CS1</text>
<text x="108.2" y="162">XTLI</text>
<text x="120.7" y="158.6" transform="rotate(-90 120.7 158.6)">Y1</text>
<text x="126.4" y="161.9" transform="rotate(-90 126.4 161.9)">1.8432Mhz</text>
<text x="129.6" y="161.9">R2</text>
<text x="135.7" y="158.4" transform="rotate(-90 135.7 158.4)">27pF</text>
<text x="139.5" y="156.4" transform="rotate(-90 139.5 156.4)">C5</text>
<text x="167" y="158.5" transform="rotate(-90 167 158.5)">GND</text>
<text x="93.7" y="164.5">RS1</text>
<text x="93.7" y="167">D0</text>
<text x="164.4" y="165.8">GND</text>
<text x="93.7" y="169.6">D1</text>
<text x="93.7" y="172.1">D2</text>
<text x="108.7" y="172.1">TxD</text>
<text x="93.7" y="174.7">D3</text>
<text x="93.7" y="177.2">D4</text>
<text x="93.7" y="179.7">D5</text>
<text x="101.8" y="174.7">U1</text>
<text x="108.5" y="174.7">RxD</text>
<text x="108.5" y="179.7">RxC</text>
<text x="162.7" y="178.4">R3</text>
<text x="166.8" y="179.7">2k2</text>
<text x="178.1" y="176.5">J4</text>
<text x="93.7" y="182.3">D6</text>
<text x="93.7" y="184.8">D7</text>
<text x="162.7" y="183.5">R5</text>
<text x="162.7" y="180.9">R4</text>
<text x="166.8" y="184.7">2k2</text>
<text x="166.8" y="182.2">2k2</text>
<text x="356.3" y="182.3">VCC</text>
<text x="391.8" y="185.5" transform="rotate(-90 391.8 185.5)">Expansion</text>
<text x="93.7" y="189.9">RESET</text>
<text x="108.4" y="187.4">DTR</text>
<text x="108.5" y="189.9">RTS</text>
<text x="162.7" y="188.6">R6</text>
<text x="166.8" y="189.8">2k2</text>
<text x="93.7" y="197.5">IRQ</text>
<text x="93.7" y="192.4">PHI2</text>
<text x="93.7" y="195">R/W</text>
<text x="108.2" y="195">DCD</text>
<text x="108.3" y="197.5">DSR</text>
<text x="108.5" y="192.4">CTS</text>
<text x="180.3" y="195.5">FTDI</text>
<text x="356.2" y="196.3">GND</text>
<text x="100.3" y="201.4">R6551</text>
<text x="120.6" y="203.3">GND</text>
<text x="170.1" y="198.2">GND</text>
<text x="137.5" y="226.1">J3</text>
<text x="102.4" y="232.5">U2A</text>
<text x="378.8" y="233.6">J1</text>
<text x="101" y="236.3">74LS00</text>
<text x="135" y="243.9">CONFIG</text>
<text x="144.7" y="247.1">GND</text>
<text x="266.8" y="257.3">VCC</text>
<text x="227.4" y="258.3" transform="rotate(-90 227.4 258.3)">U2B</text>
<text x="231.2" y="259.7" transform="rotate(-90 231.2 259.7)">74LS00</text>
<text x="238.2" y="258.3" transform="rotate(-90 238.2 258.3)">U2C</text>
<text x="242" y="259.7" transform="rotate(-90 242 259.7)">74LS00</text>
<text x="249" y="258.3" transform="rotate(-90 249 258.3)">U2D</text>
<text x="252.8" y="259.7" transform="rotate(-90 252.8 259.7)">74LS00</text>
<text x="265.5" y="266.2">C1</text>
<text x="272.5" y="266.2">C2</text>
<text x="279.5" y="266.2">C3</text>
<text x="286.5" y="266.2">C4</text>
<text x="262.4" y="271.2">100nF</text>
<text x="269.4" y="271.2">100nF</text>
<text x="276.4" y="271.2">100nF</text>
<text x="283.4" y="271.2">100nF</text>
<text x="250.1" y="280.1">GND</text>
<text x="287.6" y="280.1">GND</text>
</g>
<text font-size="1.1" fill="#008484" x="129.2" y="158.5" transform="rotate(-90 129.2 158.5)">1M*</text>
</svg>
